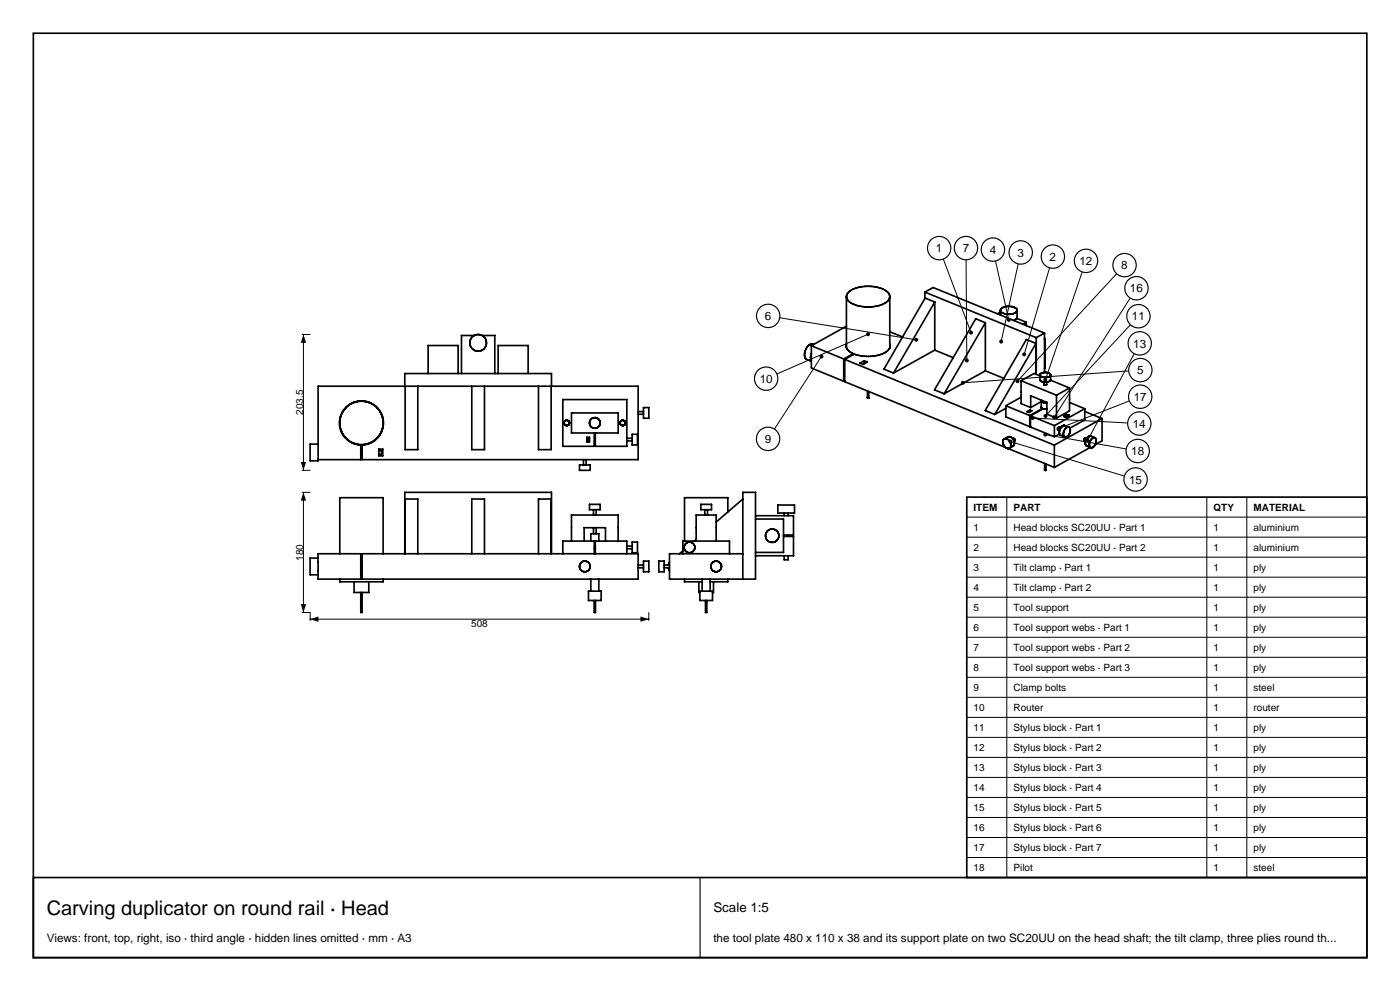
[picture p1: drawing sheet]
<svg xmlns="http://www.w3.org/2000/svg" width="420mm" height="297mm" viewBox="0 0 420 297" stroke-linecap="round" stroke-linejoin="round" font-family="sans-serif">
<g fill="none" stroke="#000" stroke-width=".5">
<path d="M10 10h400.1v277h-400.1zM253.9 97.8l-10.5 5.8M253.9 88.9v15.3M254.5 87.6a10.6 10.6 0 0 1 11.8 0 1.95 1.95 0 0 1-.9 3.3 11 11 0 0 1-10.9-.7 1.71 1.71 0 0 1 0-2.6zM266.9 99.4l3.9 1.6M266.9 88.9v15.3M277.5 87.5l33.4 13.7M277.5 87.5l2.4-1.3 33.4 13.6M277.5 87.5v2M280.4 90.5l-2.9-1.2-12.3 21.3 2.9 1.2M280.4 90.5l-12.3 21.3M280.4 90.5v14.4"/>
<path d="M295.6 96.7l-2.9-1.2-12.3 21.3 2.8 1.2M295.6 96.7l-12.4 21.3M295.6 96.7v14.4M300.1 93.5l-.9 .5M300.1 93v1.4M300.1 93a3.1 3.1 0 0 1 4-1l.8 .5 .2 .5M300.1 93a3.1 3.1 0 0 0 4 1l.8-.5 .2-.5M305 95.4l2.9 1.2M305 95.4l-.8 .7M305.1 93l-.1 2.4M307.9 96.6l-1.1 .6M307.9 96.6v1"/>
<path d="M313.3 99.8v11.8M313.3 99.8l-2.4 1.4M121.4 115.8v-3.8h44v3.8M121.5 115.8v19h3.8v-19M128.4 112v-8.4h9v8.4M141.5 115.8v19h3.8v-19M142.3 100.6h-3.9v11.4M144.6 100.6h3.8v11.4M149.4 112v-8.4h9v8.4M161.5 115.8v19h3.8v-19M243.4 105.8l-.2 1.2 .2 1.1M243.4 103.6v6.7l9.7 4"/>
<path d="M243.4 103.6l9.7 4M244.1 103.2a2.42 2.42 0 0 0-2.7 2.5v1l.2 .7 1.8 .9M253.1 107.6v6.7M253.4 107.7v6.7l48.3 19.7M253.4 107.7l62.9 25.7M253.4 114.1l-.3 .2M253.9 104.2a3.5 3.5 0 0 0 2.1 1.8M253.9 103.1v1.1M256 106v.3M256 106l-2.9 1.6M258 108.8l1.3-.7 .9 .4-1.3 .7zM259.3 108.1v.9"/>
<path d="M260.2 117.2v1.9M260.2 119.1h.1M260.3 119.2h.1M260.4 119.2h.1M260.5 119.2h-.1M260.5 119.2h.1M260.6 119.2h.1M260.6 117.3v1.8M266.9 104.2a7 7 0 0 1-6.4 2.6l-2.2-.2-2-.5-2.9 1.6M266.9 103.1v1.1M280.4 104.9l5.6 2.3M280.4 104.9l-12.3 6.9"/>
<path d="M295.6 111.1l5.5 2.3M295.6 111.1l-12.4 6.9M306.3 119.1l-4.6 2.5M306.3 114.1v6.9l2.9 1.1M306.3 114.1l10.7 4.3M310.8 102.9l-2.9-1.2-12.4 21.3 2.9 1.2M310.8 102.9l-12.4 21.3M310.8 102.9v9.3M310.9 101.2v11M312 112.7l-1.8-.8-3.9 2.2M312 112.4v1.4a1.19 1.19 0 0 0 1.2 .7M312 112.4a2.06 2.06 0 0 0 3.2 0"/>
<path d="M312 112.3v.1M312 112.2l.6-.4 1-.2 1 .2 .6 .4M312 112.2v.1M312.4 119.9v.1M313.2 114.5v.7M313.2 115.2h.1M313.2 115.2v.1M313.2 115.3h.1M313.3 115.3h.1M313.3 101.6h.2M313.4 115.4h.1M313.5 115.4h.1"/>
<path d="M313.5 101.6v8.8l-.2 .1M313.5 101.6l-.2 .1M313.7 115.4h-.1M313.7 115.4h.1M313.8 115.4h-.1M313.8 115.4h.1M313.8 115.3h.1M313.9 115.3h-.1M313.9 115.3h.1M314 115.2h.1M314 114.5v.7M314 114.5h-.8"/>
<path d="M315 114.1l-1 .4M315.1 114l-.1 .1M315.2 113.9l5.7 2.4M315.2 113.9l-.1 .1M315.2 112.2v.1M315.2 112.3v.1M315.2 112.4v1.5M317 118.4v6.9M320.9 116.3v6.8l-3.9 2.2M320.9 116.3l-3.9 2.1M95.4 133.1h-2.4v5h2.4v-22.3h96v22h-82.8v-4.4a6.6 6.6 0 0 0 5.5-10 6.6 6.6 0 0 0-11.3 0 6.6 6.6 0 0 0 5.4 10v4.4h-12.8M108.2 135h.4"/>
<path d="M108.2 136.2h.4M113.6 134.6h1.2v2h-1.2zM113.6 135h.8v1.2h-.8M169.3 127.1l.1 .1M169.4 127.2l.1 .1M169.5 127.3v.1M169.5 127.4l.3 .1M169.8 126l-.5 .5v.6M169.8 127.5h.1M169.8 126l.6 .1M169.8 126h.1M170.4 126.1h.1"/>
<path d="M170.4 127.4l-.6 .1M170.5 126.1l.1 .1M170.5 127.4h-.1M170.6 126.2h.1M170.7 126.2l.1 .2M170.8 126.4v.1M170.8 126.5v.5l-.3 .4M171.4 123.8h14v6h-14zM173.8 139.4h3.2v1.6h-3.2zM175 137.8v1.6M175.8 137.8v1.6M176 131.1h.8v1.4h-.8z"/>
<path d="M176.8 131.4h-.4v.8h.4M178.3 129.8v4h-9.5v-14h19.2v14h-9.4v-4M178.3 133h.3M178.3 131.4h.3M178.3 132.2h.3M186.1 127.1l.1 .1M186.2 127.2l.1 .1M186.3 127.3v.1M186.3 127.4h.9M186.6 126l-.5 .4v.7M186.7 126l.5 .1M186.7 126h-.1"/>
<path d="M187.2 126.1h.1M187.3 126.1l.1 .1M187.3 127.4h-.1M187.4 126.2h.1M187.5 126.2l.1 .2M187.5 127.2l-.2 .2M187.6 126.4v.1M187.6 127.1l-.1 .1M187.6 126.5v.6M188 131.4h1.6M188 132.2h1.6M189.6 130.2h1.6v3.2h-1.6z"/>
<path d="M191.4 123.4h1.6M191.4 124.2h1.6M193 122.2h1.6v3.2h-1.6zM301.3 131.5a1.73 1.73 0 0 1 1.7 .9 1.73 1.73 0 0 1-.2 1.9M301.3 131.5a1.7 1.7 0 0 0 .3 2.6M301.6 134.1l.9 .3M301.7 122.4l-3.3 1.8M301.7 121.6v3.3l7.2 3M301.7 121.6l7.2 2.9M302.5 134.4l13.8 5.7M302.8 134.3l-.3 .1M303.8 131.5l-1.1-.6-1.4 .6"/>
<path d="M303.8 131.5l.4 .7M304 131.4l-.2 .1M304 131.4h.1M304.1 131.4h.1M304.2 131.4h.1M304.2 131.5h.1M304.2 132.2v1.3l-1.4 .8M304.3 131.5h.1M304.3 131.5v.1M304.3 132.1l-.1 .1M304.4 132.1h-.1M304.4 131.6h.1"/>
<path d="M304.4 131.6v.1M304.4 132.1h.1M304.4 131.7h.1M304.4 132h.1M304.4 131.8h.1M304.5 132h-.1M304.5 131.8v.1M304.5 131.9v.1M304.5 131.9h.1M308.1 123.4l.9-.5 .6 .2-.9 .5zM308.9 124.5v3.4M309 122.9v.5"/>
<path d="M309.1 124.6v3.4l7.2 2.9M309.1 124.6l7.2 3M309.1 127.7l-.2 .2M312.4 122.1h.1M312.4 122h.1M312.4 120.4l-3.2 1.7M312.4 120.1v2M312.4 122.1v.1M312.4 120.1v.1M312.4 120.2v.1M312.4 120v.1M312.4 122.2l.1 .1"/>
<path d="M312.4 120.3h.1M312.5 122.3l.2 .1M312.5 120.3l.6 .3h1M312.7 122.4v.3M312.7 122.4l-3.8 2.1M313.4 138.9v2M313.8 139.1v1.8M314.1 120.6v3.5l2.9 1.2M314.1 120.6l-4.9-2v3.5M314.1 122.6l-1.2-.1-3.8 2.1M316.3 133.4v6.7M316.3 127.6v3.3"/>
<path d="M317.3 128.6v.1M317.3 128.7h.1M317.3 128.6h.1M317.3 128.7v.1M317.3 128.5v.1M317.4 128.8v.1M317.4 128.8l.5 .2M317.4 128.9h.1M317.4 128.4l-.1 .1M317.4 128.4h.1M317.4 128.3v.1M317.5 128.3h-.1"/>
<path d="M317.5 128.2v.1M317.5 128.2h.1M317.5 128.9h.1M317.6 128.9h-.1M317.6 128.2h-.1M317.6 128.1v.1M317.6 128.1h.1M317.7 128.1h-.1M317.7 128.1l.5 .2M317.7 128.1h.1M317.8 128.1h.1M317.9 128.1v.1"/>
<path d="M317.9 130l.3 .5 1.3 .5M317.9 129.1v.9M317.9 130l-1.6 .9M317.9 128.2h.1M318.2 128.3l-.3 .8M319.2 124.6v.1M319.2 124.7h.1M319.2 124.6h.1M319.2 124.7v.1M319.2 124.8h.1M319.2 124.5v.1M319.2 130.8l.1 .1"/>
<path d="M319.3 124.5h-.1M319.3 124.8v.1M319.3 130.9l.1 .1M319.3 124.9h.1M319.4 124.4l-.1 .1M319.4 124.9h.1M319.5 124.4h-.1M319.5 124.9l.2 .1M319.7 124.3l-.2 .1M319.7 125h.1M319.8 124.3h.6M319.8 124.3h-.1"/>
<path d="M320.4 124.3h.1M320.4 125h-.6M320.4 124.3l.3 .2M320.4 125h.1M320.6 124.9l-.2 .1M320.7 128l-1.5-.5-1 .8M320.7 128a1.94 1.94 0 0 0-1.5 2.8M320.7 128a1.86 1.86 0 0 1-1.3 3M320.7 124.8l-.1 .1M320.7 124.5h.1M320.7 124.8h.1M320.7 124.5v.1"/>
<path d="M320.7 124.6h.1M320.8 124.6h.1M320.8 124.7l-.1 .1M320.8 124.6v.1M320.8 124.7h.1M320.9 120.6l4.5 1.9M325.2 131.8v.1M325.2 131.8h.1M325.2 131.9h.1M325.2 131.9v.1M325.2 131.7v.1M325.2 132h.1"/>
<path d="M325.2 131.6h.1M325.2 131.5v.1M325.2 131.5h.1M325.3 132l.4 .2M325.3 131.4v.1M325.3 131.4h.1M325.4 131.3l-.1 .1M325.4 123.3l5.2 2.1M325.4 122.5v3.3l-4.4 2.5M325.4 122.5l-9.1 5.1M325.5 131.3h-.1M325.5 131.3h.1"/>
<path d="M325.6 131.3l.4 .2M325.6 132.2v.8l.2 .5 1.4 .7M326 131.5l-.4 .7M327.1 134.1l-10.8 6M327.1 134.1l.1 .1M328.4 131.2l-1.4-.5-1 .8M328.4 131.2a1.93 1.93 0 0 0-1.3 2.9M328.4 131.2a1.56 1.56 0 0 1 .2 2.1M328.6 133.3a1.27 1.27 0 0 1-1.4 .9M330.6 125.4v6.7l-2 1.2M330.6 125.4l-14.3 8M176.8 151.2h3.2v1.6h-3.2z"/>
<path d="M178 152.8v1.6M178 158.2v1.8M178.8 152.8v1.6M178.8 158.2v1.8M210.2 151.2h3.2v1.6h-3.2zM211.4 152.8v1.6M212.2 152.8v1.6M218.3 153.4v-4.2h-13v13M222.8 149.6l-8 6.9M226.7 155.6h8.4v10h-8.4M226.7 154.6h11.4v5.8h-3M233.4 151.4h5v2.4h-5z"/>
<path d="M235.3 153.8v.8M236.5 153.8v.8M313.4 140.9h.1M313.5 140.9h.1M313.5 141h.1M313.6 141h.1M313.7 140.9h.1M313.8 140.9h.1M95.4 166h12.8v7.6h-12.8zM95.4 167.3h-2.4v5h2.4M101.9 166v-16.8h13v16.8M101.9 173.6v.8h13v-.8"/>
<path d="M106.2 174.4v3.2h4.4v-3.2M108.2 177.6v6h.4v-6M108.2 169.2h.4M108.2 170.4h.4M108.6 166h82.8v7.6h-82.8zM121.4 166v-18.4h44v18.4M121.5 166v-16.4h3.8v16.4M141.5 166v-16.4h3.8v16.4M161.5 166v-16.4h3.8v16.4M168.8 166v-3.8h9.5v3.8M171.4 162.2v-7.8h14v7.8M175.2 162.2v-4h6.4v4"/>
<path d="M176.5 177.2h3.8v2.8h-3.8zM177.2 162.2v-2.2h2.4v2.2M177.2 173.6v3.6M178.2 180v3.6h.4v-3.6M178.3 164.5h.3M178.3 163.7h.3M178.6 166v-3.8h9.4v3.8M179.6 173.6v3.6M188 164.5h1.6M188 163.7h1.6M189.6 162.5h1.6v3.2h-1.6zM191.4 170.2h1.6"/>
<path d="M191.4 169.4h1.6M193 168.2h1.6v3.2h-1.6zM197.6 168.2h1.6v3.2h-1.6zM199.2 170.2h1.6M199.2 169.4h1.6M200.5 170.2l.3 .8M200.8 168.5l-.3 .9M204.8 166v-3.8h14v3.8M204.8 165.1l-1 .9M205.3 173.6v.8h5.3M208.8 162.2v-7.8h6v7.8M208.8 161.6l-.5 .6"/>
<path d="M209.6 174.4v3.2h.3M209.9 177.2h3.8v2.8h-3.8zM210.6 173.6v3.6M211.6 180v3.6h.4v-3.6M213 173.6v3.6M214 174.4v3.2h-.3M218.3 173.6v.8h-5.3M222.8 166h-22v7.6h25.9v-26h-3.9v26M235.1 160.8h3v5.8h-11.4M235.3 160.4v.4M235.3 166.6v1.2h1.2v-1.2M236.5 160.4v.4"/>
<circle cx="143.4" cy="102.8" r="2.5"/>
<circle cx="108.4" cy="126.8" r="6.5"/>
<circle cx="178.4" cy="126.8" r="1.6"/>
<circle cx="175.4" cy="169.8" r="1.6"/>
<circle cx="206.8" cy="164.1" r="1.6"/>
<circle cx="214.8" cy="169.8" r="1.6"/>
<circle cx="231.7" cy="160.6" r="2"/>
</g>
<path d="M90.6 100.3h2.4M91 100.3v40.7M303.1 132.3l34.2 10.4M90.6 147.6h2.4M90.6 141h2.4M91 147.6v36M90.6 183.6h2.4v2.4M93 185.6h101.6M194.6 183.6v2.4" fill="none" stroke="#000" stroke-width=".3"/>
<g fill="#000">
<path d="M91 100.3l.8 2.5h-1.6zM91 147.6l.8 2.5h-1.6zM90.2 138.5h1.6l-.8 2.5zM90.2 181.1h1.6l-.8 2.5zM93 185.6l2.5-.8v1.6zM192.1 184.8l2.5 .8-2.5 .8z"/>
<circle cx="303.1" cy="132.3" r=".6"/>
</g>
<circle cx="340.7" cy="143.7" r="3.5" fill="#fff" stroke="#000" stroke-width=".35"/>
<path d="M313.6 130.3l24.3 4.3" fill="none" stroke="#000" stroke-width=".3"/>
<circle cx="313.6" cy="130.3" r=".6" fill="#000"/>
<circle cx="341.3" cy="135.2" r="3.5" fill="#fff" stroke="#000" stroke-width=".35"/>
<path d="M309.8 125.3l28.5 1.5" fill="none" stroke="#000" stroke-width=".3"/>
<circle cx="309.8" cy="125.3" r=".6" fill="#000"/>
<circle cx="341.8" cy="126.9" r="3.5" fill="#fff" stroke="#000" stroke-width=".35"/>
<path d="M338.8 120.2l-21.3 8.3" fill="none" stroke="#000" stroke-width=".3"/>
<circle cx="317.5" cy="128.5" r=".6" fill="#000"/>
<circle cx="342.1" cy="118.9" r="3.5" fill="#fff" stroke="#000" stroke-width=".35"/>
<path d="M338.6 111.2l-49.7 3.5" fill="none" stroke="#000" stroke-width=".3"/>
<circle cx="288.9" cy="114.7" r=".6" fill="#000"/>
<circle cx="342.1" cy="110.9" r="3.5" fill="#fff" stroke="#000" stroke-width=".35"/>
<path d="M340.3 106l-14 26" fill="none" stroke="#000" stroke-width=".3"/>
<circle cx="326.3" cy="132" r=".6" fill="#000"/>
<circle cx="341.9" cy="102.9" r="3.5" fill="#fff" stroke="#000" stroke-width=".35"/>
<path d="M339.1 97.3l-25.5 27.4" fill="none" stroke="#000" stroke-width=".3"/>
<circle cx="313.6" cy="124.7" r=".6" fill="#000"/>
<circle cx="341.5" cy="94.8" r="3.5" fill="#fff" stroke="#000" stroke-width=".35"/>
<path d="M339.1 89.3l-22.8 35.7" fill="none" stroke="#000" stroke-width=".3"/>
<circle cx="316.3" cy="125" r=".6" fill="#000"/>
<circle cx="340.9" cy="86.4" r="3.5" fill="#fff" stroke="#000" stroke-width=".35"/>
<path d="M335 82l-29.8 32.2" fill="none" stroke="#000" stroke-width=".3"/>
<circle cx="305.2" cy="114.2" r=".6" fill="#000"/>
<circle cx="337.4" cy="79.5" r="3.5" fill="#fff" stroke="#000" stroke-width=".35"/>
<path d="M324.7 81.5l-11.1 32.4" fill="none" stroke="#000" stroke-width=".3"/>
<circle cx="313.6" cy="113.9" r=".6" fill="#000"/>
<circle cx="325.8" cy="78.2" r="3.5" fill="#fff" stroke="#000" stroke-width=".35"/>
<path d="M314.9 80.3l-7.6 25.9" fill="none" stroke="#000" stroke-width=".3"/>
<circle cx="307.3" cy="106.2" r=".6" fill="#000"/>
<circle cx="315.9" cy="76.9" r="3.5" fill="#fff" stroke="#000" stroke-width=".35"/>
<path d="M305.5 79.1l-5.2 23.3" fill="none" stroke="#000" stroke-width=".3"/>
<circle cx="300.3" cy="102.4" r=".6" fill="#000"/>
<circle cx="306.2" cy="75.7" r="3.5" fill="#fff" stroke="#000" stroke-width=".35"/>
<path d="M298.6 78.2l4 17.7" fill="none" stroke="#000" stroke-width=".3"/>
<circle cx="302.6" cy="95.9" r=".6" fill="#000"/>
<circle cx="297.9" cy="74.8" r="3.5" fill="#fff" stroke="#000" stroke-width=".35"/>
<path d="M289.8 77.9l.2 30.1" fill="none" stroke="#000" stroke-width=".3"/>
<circle cx="290" cy="108" r=".6" fill="#000"/>
<circle cx="289.8" cy="74.4" r="3.5" fill="#fff" stroke="#000" stroke-width=".35"/>
<path d="M283 77.6l8.3 22.1" fill="none" stroke="#000" stroke-width=".3"/>
<circle cx="291.3" cy="99.7" r=".6" fill="#000"/>
<circle cx="281.8" cy="74.4" r="3.5" fill="#fff" stroke="#000" stroke-width=".35"/>
<path d="M233.9 95.2l41 6.6" fill="none" stroke="#000" stroke-width=".3"/>
<circle cx="274.9" cy="101.8" r=".6" fill="#000"/>
<circle cx="230.5" cy="94.7" r="3.5" fill="#fff" stroke="#000" stroke-width=".35"/>
<path d="M260.4 100.2l-27.3 11.9" fill="none" stroke="#000" stroke-width=".3"/>
<circle cx="260.4" cy="100.2" r=".6" fill="#000"/>
<circle cx="229.9" cy="113.5" r="3.5" fill="#fff" stroke="#000" stroke-width=".35"/>
<path d="M246.4 106.8l-14.1 21.8" fill="none" stroke="#000" stroke-width=".3"/>
<circle cx="246.4" cy="106.8" r=".6" fill="#000"/>
<circle cx="230.4" cy="131.5" r="3.5" fill="#fff" stroke="#000" stroke-width=".35"/>
<path d="M290 149h120.1v114h-120.1z" fill="#fff" stroke="#000" stroke-width=".5"/>
<g fill="none" stroke="#000" stroke-width=".3">
<path d="M290 155h120.1M302 149v114M362 149v114M374 149v114M290 161h120.1M290 167h120.1M290 173h120.1M290 179h120.1M290 185h120.1M290 191h120.1M290 197h120.1M290 203h120.1"/>
<path d="M290 209h120.1M290 215h120.1M290 221h120.1M290 227h120.1M290 233h120.1M290 239h120.1M290 245h120.1M290 251h120.1M290 257h120.1"/>
</g>
<path d="M10 263h400.1v24h-400.1z" fill="none" stroke="#000" stroke-width=".5"/>
<path d="M210 263v24" fill="none" stroke="#000" stroke-width=".35"/>
<text font-size="6" x="14" y="274.2">Carving duplicator on round rail · Head</text>
<text font-size="4" x="214" y="273.4">Scale 1:5</text>
<g font-size="3.5">
<text x="280.8" y="75.6">1</text>
<text x="288.8" y="75.6">7</text>
<text x="296.9" y="76.1">4</text>
<text x="305.2" y="76.9">3</text>
<text x="314.9" y="78.2">2</text>
<text x="323.9" y="79.4">12</text>
<text x="336.4" y="80.7">8</text>
<text x="339" y="87.6">16</text>
<text x="229.5" y="95.9">6</text>
<text x="339.6" y="96">11</text>
<text x="340" y="104.2">13</text>
<text x="341.1" y="112.2">5</text>
<text x="227.9" y="114.7">10</text>
<text x="340.1" y="120.2">17</text>
<text x="339.8" y="128.2">14</text>
<text x="229.4" y="132.8">9</text>
<text x="339.4" y="136.4">18</text>
<text x="338.7" y="145">15</text>
<text x="14" y="282.3">Views: front, top, right, iso · third angle · hidden lines omitted · mm · A3</text>
<text x="214" y="282.3">the tool plate 480 x 110 x 38 and its support plate on two SC20UU on the head shaft; the tilt clamp, three plies round th...</text>
</g>
<g font-size="3">
<text x="90.9" y="124.4" transform="rotate(-90 90.9 124.4)">203.5</text>
<text x="292" y="153.1">ITEM</text>
<text x="304" y="153.1">PART</text>
<text x="364" y="153.1">QTY</text>
<text x="376" y="153.1">MATERIAL</text>
<text x="292" y="159.1">1</text>
<text x="304" y="159.1">Head blocks SC20UU · Part 1</text>
<text x="364" y="159.1">1</text>
<text x="376" y="159.1">aluminium</text>
<text x="292" y="165.1">2</text>
<text x="304" y="165.1">Head blocks SC20UU · Part 2</text>
<text x="364" y="165.1">1</text>
<text x="376" y="165.1">aluminium</text>
<text x="90.9" y="168.1" transform="rotate(-90 90.9 168.1)">180</text>
<text x="292" y="171.1">3</text>
<text x="304" y="171.1">Tilt clamp · Part 1</text>
<text x="364" y="171.1">1</text>
<text x="376" y="171.1">ply</text>
<text x="292" y="177.1">4</text>
<text x="304" y="177.1">Tilt clamp · Part 2</text>
<text x="364" y="177.1">1</text>
<text x="376" y="177.1">ply</text>
<text x="292" y="183.1">5</text>
<text x="304" y="183.1">Tool support</text>
<text x="364" y="183.1">1</text>
<text x="376" y="183.1">ply</text>
<text x="141.3" y="187.8">508</text>
<text x="292" y="189.1">6</text>
<text x="304" y="189.1">Tool support webs · Part 1</text>
<text x="364" y="189.1">1</text>
<text x="376" y="189.1">ply</text>
<text x="292" y="195.1">7</text>
<text x="304" y="195.1">Tool support webs · Part 2</text>
<text x="364" y="195.1">1</text>
<text x="376" y="195.1">ply</text>
<text x="292" y="201.1">8</text>
<text x="304" y="201.1">Tool support webs · Part 3</text>
<text x="364" y="201.1">1</text>
<text x="376" y="201.1">ply</text>
<text x="292" y="207.1">9</text>
<text x="304" y="207.1">Clamp bolts</text>
<text x="364" y="207.1">1</text>
<text x="376" y="207.1">steel</text>
<text x="292" y="213.1">10</text>
<text x="304" y="213.1">Router</text>
<text x="364" y="213.1">1</text>
<text x="376" y="213.1">router</text>
<text x="292" y="219.1">11</text>
<text x="304" y="219.1">Stylus block · Part 1</text>
<text x="364" y="219.1">1</text>
<text x="376" y="219.1">ply</text>
<text x="292" y="225.1">12</text>
<text x="304" y="225.1">Stylus block · Part 2</text>
<text x="364" y="225.1">1</text>
<text x="376" y="225.1">ply</text>
<text x="292" y="231.1">13</text>
<text x="304" y="231.1">Stylus block · Part 3</text>
<text x="364" y="231.1">1</text>
<text x="376" y="231.1">ply</text>
<text x="292" y="237.1">14</text>
<text x="304" y="237.1">Stylus block · Part 4</text>
<text x="364" y="237.1">1</text>
<text x="376" y="237.1">ply</text>
<text x="292" y="243.1">15</text>
<text x="304" y="243.1">Stylus block · Part 5</text>
<text x="364" y="243.1">1</text>
<text x="376" y="243.1">ply</text>
<text x="292" y="249.1">16</text>
<text x="304" y="249.1">Stylus block · Part 6</text>
<text x="364" y="249.1">1</text>
<text x="376" y="249.1">ply</text>
<text x="292" y="255.1">17</text>
<text x="304" y="255.1">Stylus block · Part 7</text>
<text x="364" y="255.1">1</text>
<text x="376" y="255.1">ply</text>
<text x="292" y="261.1">18</text>
<text x="304" y="261.1">Pilot</text>
<text x="364" y="261.1">1</text>
<text x="376" y="261.1">steel</text>
</g>
</svg>
